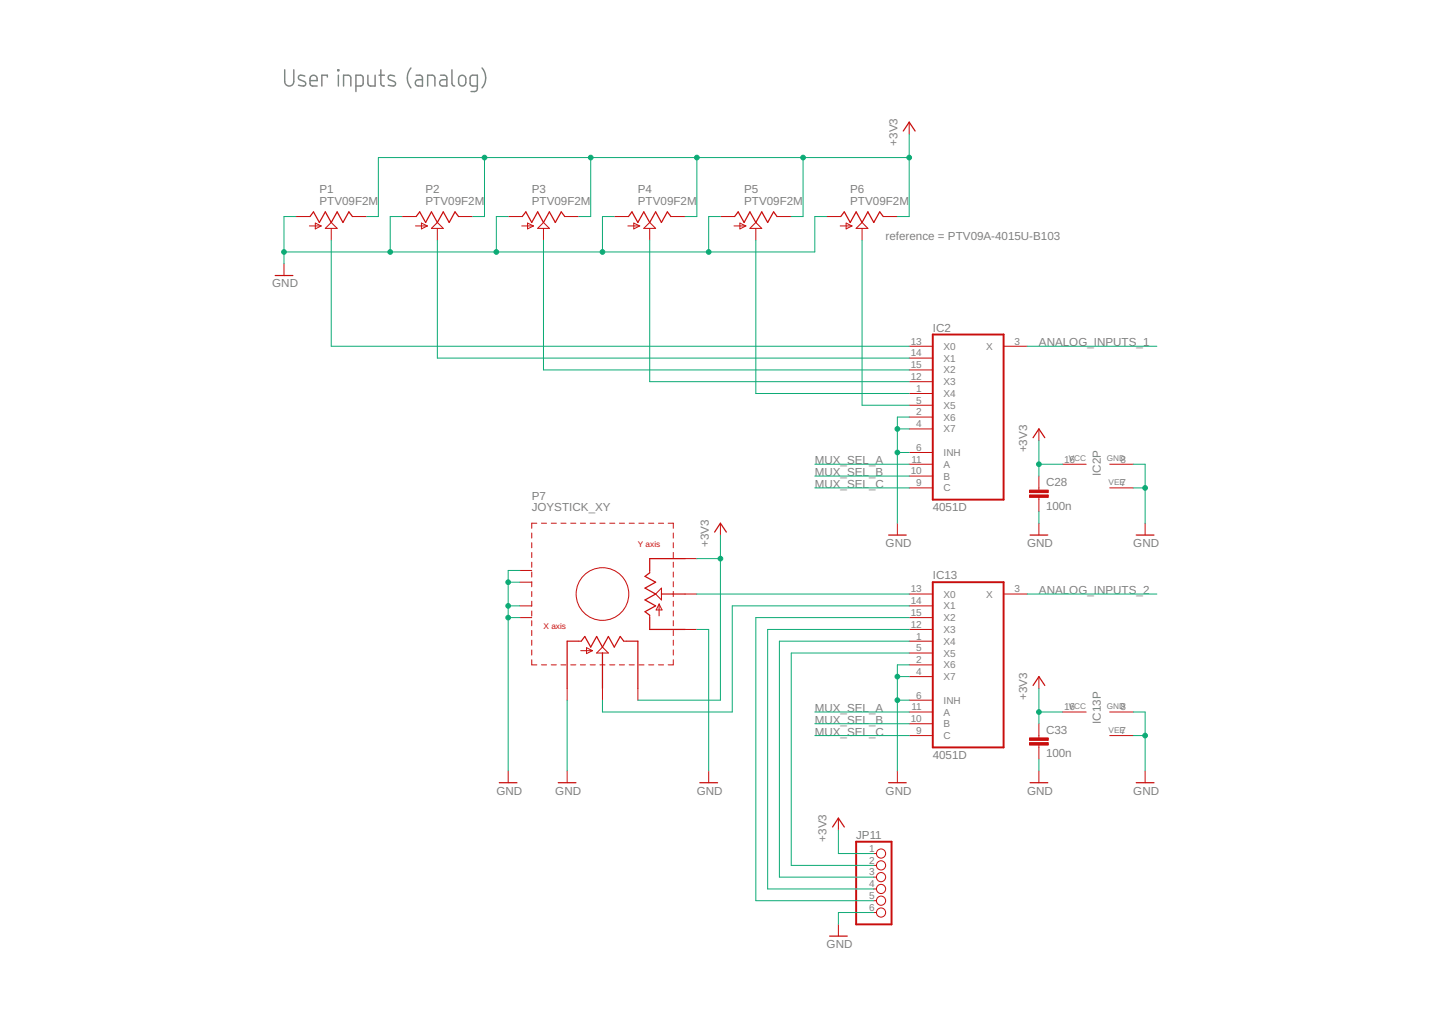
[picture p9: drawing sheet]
<svg xmlns="http://www.w3.org/2000/svg" width="297mm" height="210mm" viewBox="0 0 297 210" stroke-linecap="round" stroke-linejoin="round" font-family="sans-serif">
<g fill="none" stroke="#808080" stroke-width=".3">
<path d="M59.1 14.5v2.4a.94 .94 0 0 0 .9 1 .94 .94 0 0 0 .9-1v-2.4M63.2 15.8l-.3-.1a.61 .61 0 0 0-.7-.1 .61 .61 0 0 0-.3 .7l1.2 .6a.48 .48 0 0 1 .3 .5 .48 .48 0 0 1-.5 .4l-1-.1M64.3 16.7h1.5a.78 .78 0 0 0-.5-1.1 .78 .78 0 0 0-1 .8l.1 1.2 .3 .2h1.1M67.9 16v-.4h-1.1v2.2M70.1 14.5h.2v.2h-.2zM70.2 15.6v2.2M71.3 17.8v-2.2h1.1l.3 .2 .1 2M73.8 17.8h1.2l.2-.2 .1-1.6-.3-.4h-1.2v3.4M76.3 15.6v1.9l.2 .2 .4 .1h.9v-2.2M78.6 15.6h1.1M79 14.5v3l.4 .3h.3M81.9 15.8l-.3-.1a.61 .61 0 0 0-.8-.1 .61 .61 0 0 0-.2 .7l1.1 .6a.48 .48 0 0 1 .3 .5 .48 .48 0 0 1-.4 .4l-1.1-.1"/>
<path d="M85.2 14.1a3.2 3.2 0 0 0 0 4.1M86.3 15.6h.9l.4 .4v1.8h-.8a.66 .66 0 0 1-.7-.6 .66 .66 0 0 1 .7-.7h.8M88.7 17.8v-2.2h1.1l.3 .2 .1 .4v1.6M91.4 15.6h.9l.3 .2 .1 .4v1.6h-.9a.66 .66 0 0 1-.6-.6 .66 .66 0 0 1 .6-.7h.9M93.7 14.5v2.8l.3 .4 .3 .1M95.3 15.9a.75 .75 0 0 1 .8-.3 .75 .75 0 0 1 .5 .8v.7a.75 .75 0 0 1-.7 .7 .75 .75 0 0 1-.8-.7zM99 17.8h-1.1l-.3-.2-.1-1.6 .4-.4h1.1v2.8l-.2 .5-1.1 .1M100 14.1a3.2 3.2 0 0 1 0 4.1"/>
</g>
<g fill="none" stroke="#c90d0c" stroke-width=".21">
<path d="M188.6 25.3v2.5M58.9 54.7v2.4M61.4 44.9h2.9M64.2 46.9h2.4M65.4 46.3l1.2 .6-1.2 .6zM68.7 46.1l1.2 1.3h-2.4zM68.7 47.4v2.4M73.1 44.9h3M83.4 44.9h2.9M86.2 46.9h2.4M87.4 46.3l1.2 .6-1.2 .6zM90.7 46.1l1.2 1.3h-2.4z"/>
<path d="M90.7 47.4v2.4M95.1 44.9h3M105.4 44.9h2.9M108.2 46.9h2.5M109.4 46.3l1.3 .6-1.3 .6zM112.7 46.1l1.3 1.3h-2.5zM112.7 47.4v2.4M117.2 44.9h2.9M127.4 44.9h3M130.2 46.9h2.5M131.5 46.3l1.2 .6-1.2 .6zM133.5 47.4l1.3-1.3 1.2 1.3z"/>
<path d="M134.8 47.4v2.4M139.2 44.9h2.9M149.4 44.9h3M152.3 46.9h2.4M153.5 46.3l1.2 .6-1.2 .6zM156.8 46.1l1.2 1.3h-2.4zM156.8 47.4v2.4M161.2 44.9h2.9M171.5 44.9h2.9M174.3 46.9h2.4M175.5 46.3l1.2 .6-1.2 .6zM178.8 46.1l1.2 1.3h-2.4z"/>
<path d="M178.8 47.4v2.4M183.2 44.9h2.9M188.6 71.8h4.9M188.6 79.2h4.9M188.6 74.3h4.9M188.6 76.7h4.9M208.2 71.8h4.9M188.6 81.6h4.9M188.6 86.5h4.9M188.6 89h4.9M188.6 84.1h4.9M188.6 93.9h4.9"/>
<path d="M188.6 98.7h4.9M188.6 96.3h4.9M215.5 89v2.4M215.5 98.7v3M220.4 96.3h4.9M230.2 96.3h4.9M107.8 118.3h2.5M110.3 110.6v1M110.3 112.6v1M110.3 114.6v1.1M110.3 116.6v1.1M110.3 118.6v1.1"/>
<path d="M111.4 108.5h-1.1v1.1M112.3 108.5h1.1M114.3 108.5h1.1M116.4 108.5h1M118.4 108.5h1M120.4 108.5h1.1M122.4 108.5h1.1M124.4 108.5h1.1M126.5 108.5h1M128.5 108.5h1M130.5 108.5h1.1M132.5 108.5h1.1"/>
<path d="M134.6 108.5h1M134.8 118.3v.5M136.6 108.5h1M138.6 108.5h1.1v1.1M139.7 110.6v1M139.7 112.6v1M139.7 114.6v1.1M139.7 116.6v1.1M139.7 118.6v1.1M142.1 115.9h2.4M149.4 108.5v2.5M186.1 108.5v2.5"/>
<path d="M188.6 101.2h4.9M215.5 103.1v3M215.5 108.5v2.5M230.2 101.2h4.9M237.5 108.5v2.5M107.8 120.8h2.5M107.8 125.7h2.5M107.8 128.1h2.5M110.3 136.8v1.1h1.1M110.3 120.6v1.1M110.3 122.7v1M110.3 124.7v1.1"/>
<path d="M110.3 126.7v1.1M110.3 128.7v1.1M110.3 130.8v1M110.3 132.8v1M110.3 134.8v1.1M112.3 137.9h1.1M114.3 137.9h1.1M116.4 137.9h1M118.4 137.9h1M120.1 133h.5M120.4 137.9h1.1M120.5 135h2.4"/>
<path d="M121.7 134.3l1.2 .7-1.2 .6zM122.4 137.9h1.1M124.4 137.9h1.1M125 134.2l1.2 1.2h-2.4zM126.5 137.9h1M128.5 137.9h1M129.4 133h.5M130.5 137.9h1.1M132.5 137.9h1.1M134.6 137.9h1M134.8 127.6v.5M136.6 137.9h1"/>
<path d="M136.7 125.3v2.4M136.7 125.3l.6 1.2h-1.2zM137.2 122v2.4l-1.2-1.2zM139.7 136.8v1.1h-1.1M139.7 120.6v1.1M139.7 122.7v1M139.7 124.7v1.1M139.7 126.7v1.1M139.7 128.7v1.1M139.7 130.8v1M139.7 132.8v1M139.7 134.8v1.1"/>
<path d="M142.1 130.6h2.4M142.1 123.2h2.4M188.6 133h4.9M188.6 135.4h4.9M188.6 130.6h4.9M188.6 123.2h4.9M188.6 137.9h4.9M188.6 125.7h4.9M188.6 128.1h4.9M208.2 123.2h4.9M105.4 159.9v2.4M117.6 142.8v2.4"/>
<path d="M117.6 159.9v2.4M125 142.8v2.4M132.3 142.8v2.4M147 159.9v2.4M186.1 159.9v2.4M188.6 140.3h4.9M188.6 145.2h4.9M188.6 152.6h4.9M188.6 150.1h4.9M188.6 147.7h4.9M215.5 140.3v2.5M215.5 150.1v3"/>
<path d="M215.5 154.5v3M215.5 159.9v2.4M220.4 147.7h4.9M230.2 152.6h4.9M230.2 147.7h4.9M237.5 159.9v2.4M173.9 169.7v2.4M181.3 177h.5M181.3 179.5h.5M173.9 191.7v2.5M181.3 181.9h.5M181.3 184.4h.5"/>
<path d="M181.3 186.8h.5M181.3 189.3h.5"/>
<circle cx="125" cy="123.2" r="5.5"/>
<circle cx="182.8" cy="177" r=".95"/>
<circle cx="182.8" cy="179.5" r=".95"/>
<circle cx="182.8" cy="181.9" r=".95"/>
<circle cx="182.8" cy="184.4" r=".95"/>
<circle cx="182.8" cy="189.3" r=".95"/>
<circle cx="182.8" cy="186.8" r=".95"/>
</g>
<g fill="#c90d0c" stroke="#c90d0c" stroke-width=".21">
<path d="M213.6 102.7h3.8v.5h-3.8z"/>
<path d="M213.6 101.7h3.8v.5h-3.8z"/>
<path d="M213.6 154h3.8v.5h-3.8z"/>
<path d="M213.6 153.1h3.8v.5h-3.8z"/>
</g>
<g fill="none" stroke="#c90d0c" stroke-width=".25">
<path d="M187.4 27.2l1.2-1.9 1.2 1.9M57.1 57.1h3.6M64.3 44.9l.7-1 1.3 2.2 1.2-2.2 1.2 2.2 1.2-2.2 1.2 2.2 1.3-2.2 .7 1M86.3 44.9l.8-1 1.2 2.2 1.2-2.2 1.2 2.2 1.2-2.2 1.3 2.2 1.2-2.2 .7 1M108.3 44.9l.8-1 1.2 2.2 1.2-2.2 1.2 2.2 1.3-2.2 1.2 2.2 1.2-2.2 .8 1M130.4 44.9l.7-1 1.2 2.2 1.2-2.2 1.3 2.2 1.2-2.2 1.2 2.2 1.2-2.2 .8 1M152.4 44.9l.7-1 1.2 2.2 1.3-2.2 1.2 2.2 1.2-2.2 1.2 2.2 1.3-2.2 .7 1M174.4 44.9l.7-1 1.3 2.2 1.2-2.2 1.2 2.2 1.2-2.2 1.3 2.2 1.2-2.2 .7 1M214.3 90.8l1.2-1.8 1.2 1.8M134.8 118.8l-1 .7 2.2 1.3-2.2 1.2 2.2 1.2-2.2 1.2 2.2 1.3-2.2 1.2 1 .7M142.1 115.9h-7.3v2.4M148.2 110.4l1.2-1.9 1.3 1.9"/>
<path d="M184.3 111h3.7M213.7 111h3.6M235.7 111h3.7M120.1 133h-2.5v9.8M120.6 133l.7-1 1.2 2.2 1.3-2.2 1.2 2.2 1.2-2.2 1.2 2.2 1.3-2.2 .7 1M125 135.4v7.4M129.9 133h2.4v9.8M134.8 128.1v2.5h7.3M137.2 123.2h4.9M214.3 142.2l1.2-1.9 1.2 1.9M103.6 162.3h3.6M115.8 162.3h3.7"/>
<path d="M145.2 162.3h3.6M172.7 171.5l1.2-1.8 1.2 1.8M184.3 162.3h3.7M213.7 162.3h3.6M235.7 162.3h3.7M172.1 194.2h3.6"/>
</g>
<path d="M193.5 69.4h14.7v34.2h-14.7zM193.5 120.8h14.7v34.2h-14.7zM177.6 174.6h7.3v17.1h-7.3z" fill="none" stroke="#c90d0c" stroke-width=".4"/>
<g fill="none" stroke="#0dab76" stroke-width=".21">
<path d="M100.5 32.7v12.2h-2.4M122.5 32.7v12.2h-2.4M144.5 32.7v12.2h-2.4M166.6 32.7v12.2h-2.5M188.6 32.7h-110.1v12.2h-2.4M188.6 27.8v17.1h-2.5M61.4 44.9h-2.5v9.8M68.7 49.8v22h119.9M83.4 44.9h-2.5v7.4M90.7 49.8v24.5h97.9M105.4 44.9h-2.4v7.4M112.7 49.8v26.9h75.9"/>
<path d="M127.4 44.9h-2.4v7.4M134.8 49.8v29.4h53.8M149.4 44.9h-2.4v7.4M156.8 49.8v31.8h31.8M171.5 44.9h-2.5v7.4h-110.1M178.8 49.8v34.3h9.8M213.1 71.8h26.9M169 96.3h19.6M169 98.7h19.6M186.1 93.9h2.5M186.1 89h2.5M188.6 86.5h-2.5v22"/>
<path d="M215.5 91.4v7.3M215.5 96.3h4.9M235.1 96.3h2.4v12.2M107.8 118.3h-2.4v41.6M144.5 115.9h4.9M149.4 111v34.2h-17.1M169 101.2h19.6M215.5 106.1v2.4M235.1 101.2h2.4M105.4 128.1h2.4M105.4 125.7h2.4M105.4 120.8h2.4"/>
<path d="M144.5 130.6h2.5v29.3M144.5 123.2h44.1M188.6 125.7h-36.7v22h-26.9v-2.5M188.6 137.9h-2.5v22M188.6 128.1h-31.8v58.7h24.5M188.6 130.6h-29.4v53.8h22.1M188.6 133h-26.9v48.9h19.6M188.6 135.4h-24.5v44.1h17.2M213.1 123.2h26.9M117.6 145.2v14.7M169 147.7h19.6M169 152.6h19.6"/>
<path d="M169 150.1h19.6M186.1 145.2h2.5M186.1 140.3h2.5M215.5 142.8v7.3M215.5 157.5v2.4M215.5 147.7h4.9M235.1 147.7h2.4v12.2M235.1 152.6h2.4M173.9 172.1v4.9h7.4M181.3 189.3h-7.4v2.4"/>
</g>
<g fill="#0dab76" stroke="#0dab76" stroke-width=".21">
<circle cx="58.9" cy="52.3" r=".49"/>
<circle cx="80.9" cy="52.3" r=".49"/>
<circle cx="103" cy="52.3" r=".49"/>
<circle cx="125" cy="52.3" r=".49"/>
<circle cx="147" cy="52.3" r=".49"/>
<circle cx="186.1" cy="93.9" r=".49"/>
<circle cx="186.1" cy="89" r=".49"/>
<circle cx="237.5" cy="101.2" r=".49"/>
<circle cx="237.5" cy="152.6" r=".49"/>
<circle cx="105.4" cy="128.1" r=".49"/>
<circle cx="105.4" cy="125.7" r=".49"/>
<circle cx="105.4" cy="120.8" r=".49"/>
<circle cx="186.1" cy="145.2" r=".49"/>
<circle cx="186.1" cy="140.3" r=".49"/>
<circle cx="215.5" cy="96.3" r=".49"/>
<circle cx="144.5" cy="32.7" r=".49"/>
<circle cx="122.5" cy="32.7" r=".49"/>
<circle cx="100.5" cy="32.7" r=".49"/>
<circle cx="166.6" cy="32.7" r=".49"/>
<circle cx="188.6" cy="32.7" r=".49"/>
<circle cx="215.5" cy="147.7" r=".49"/>
<circle cx="149.4" cy="115.9" r=".49"/>
</g>
<g font-size="2.4" fill="#808080">
<text x="186.1" y="30.2" transform="rotate(-90 186.1 30.2)">+3V3</text>
<text x="66.3" y="40">P1</text>
<text x="88.3" y="40">P2</text>
<text x="110.3" y="40">P3</text>
<text x="132.3" y="40">P4</text>
<text x="154.3" y="40">P5</text>
<text x="176.4" y="40">P6</text>
<text x="66.3" y="42.5">PTV09F2M</text>
<text x="88.3" y="42.5">PTV09F2M</text>
<text x="110.3" y="42.5">PTV09F2M</text>
<text x="132.3" y="42.5">PTV09F2M</text>
<text x="154.3" y="42.5">PTV09F2M</text>
<text x="176.4" y="42.5">PTV09F2M</text>
<text x="183.7" y="49.8">reference = PTV09A-4015U-B103</text>
<text x="56.5" y="59.6">GND</text>
<text x="193.5" y="68.8">IC2</text>
<text x="215.5" y="71.8">ANALOG_INPUTS_1</text>
<text x="213.1" y="93.8" transform="rotate(-90 213.1 93.8)">+3V3</text>
<text x="169" y="96.3">MUX_SEL_A</text>
<text x="169" y="98.7">MUX_SEL_B</text>
<text x="169" y="101.2">MUX_SEL_C</text>
<text x="217" y="100.8">C28</text>
<text x="228.4" y="98.7" transform="rotate(-90 228.4 98.7)">IC2P</text>
<text x="110.3" y="106.1">JOYSTICK_XY</text>
<text x="110.3" y="103.6">P7</text>
<text x="193.5" y="106.1">4051D</text>
<text x="217" y="105.7">100n</text>
<text x="147" y="113.4" transform="rotate(-90 147 113.4)">+3V3</text>
<text x="183.7" y="113.4">GND</text>
<text x="213.1" y="113.4">GND</text>
<text x="235.1" y="113.4">GND</text>
<text x="193.5" y="120.2">IC13</text>
<text x="215.5" y="123.2">ANALOG_INPUTS_2</text>
<text x="169" y="147.7">MUX_SEL_A</text>
<text x="213.1" y="145.2" transform="rotate(-90 213.1 145.2)">+3V3</text>
<text x="169" y="150.1">MUX_SEL_B</text>
<text x="169" y="152.6">MUX_SEL_C</text>
<text x="217" y="152.2">C33</text>
<text x="228.4" y="150.1" transform="rotate(-90 228.4 150.1)">IC13P</text>
<text x="193.5" y="157.5">4051D</text>
<text x="217" y="157.1">100n</text>
<text x="103" y="164.8">GND</text>
<text x="115.2" y="164.8">GND</text>
<text x="144.6" y="164.8">GND</text>
<text x="183.7" y="164.8">GND</text>
<text x="213.1" y="164.8">GND</text>
<text x="235.1" y="164.8">GND</text>
<text x="177.6" y="174">JP11</text>
<text x="171.5" y="174.6" transform="rotate(-90 171.5 174.6)">+3V3</text>
<text x="171.5" y="196.6">GND</text>
</g>
<g font-size="2.1" fill="#808080">
<text x="188.9" y="71.5">13</text>
<text x="210.4" y="71.5">3</text>
<text x="188.9" y="73.9">14</text>
<text x="188.9" y="76.4">15</text>
<text x="195.7" y="72.6">X0</text>
<text x="195.7" y="75">X1</text>
<text x="195.7" y="77.5">X2</text>
<text x="204.5" y="72.6">X</text>
<text x="188.9" y="78.8">12</text>
<text x="190.1" y="81.3">1</text>
<text x="190.1" y="83.7">5</text>
<text x="195.7" y="82.3">X4</text>
<text x="195.7" y="79.9">X3</text>
<text x="190.1" y="86.2">2</text>
<text x="190.1" y="88.6">4</text>
<text x="195.7" y="87.2">X6</text>
<text x="195.7" y="89.7">X7</text>
<text x="195.7" y="84.8">X5</text>
<text x="189.1" y="96">11</text>
<text x="190.1" y="93.5">6</text>
<text x="195.7" y="94.6">INH</text>
<text x="220.7" y="96">16</text>
<text x="232.4" y="96">8</text>
<text x="188.9" y="98.4">10</text>
<text x="190.1" y="100.8">9</text>
<text x="195.7" y="101.9">C</text>
<text x="195.7" y="99.5">B</text>
<text x="195.7" y="97">A</text>
<text x="232.4" y="100.8">7</text>
<text x="188.9" y="122.9">13</text>
<text x="188.9" y="125.3">14</text>
<text x="195.7" y="123.9">X0</text>
<text x="204.5" y="123.9">X</text>
<text x="210.4" y="122.9">3</text>
<text x="188.9" y="130.2">12</text>
<text x="188.9" y="127.8">15</text>
<text x="195.7" y="131.3">X3</text>
<text x="195.7" y="126.4">X1</text>
<text x="195.7" y="128.8">X2</text>
<text x="190.1" y="132.7">1</text>
<text x="190.1" y="137.5">2</text>
<text x="190.1" y="135.1">5</text>
<text x="195.7" y="133.7">X4</text>
<text x="195.7" y="136.2">X5</text>
<text x="190.1" y="140">4</text>
<text x="195.7" y="138.6">X6</text>
<text x="195.7" y="141.1">X7</text>
<text x="188.9" y="149.8">10</text>
<text x="189.1" y="147.3">11</text>
<text x="190.1" y="144.9">6</text>
<text x="195.7" y="146">INH</text>
<text x="195.7" y="148.4">A</text>
<text x="220.7" y="147.3">16</text>
<text x="232.4" y="147.3">8</text>
<text x="190.1" y="152.2">9</text>
<text x="195.7" y="153.3">C</text>
<text x="195.7" y="150.9">B</text>
<text x="232.4" y="152.2">7</text>
<text x="180.3" y="176.7">1</text>
<text x="180.3" y="179.1">2</text>
<text x="180.3" y="181.6">3</text>
<text x="180.3" y="184">4</text>
<text x="180.3" y="186.5">5</text>
<text x="180.3" y="188.9">6</text>
</g>
<g font-size="1.7" fill="#808080">
<text x="221.7" y="95.7">VCC</text>
<text x="229.6" y="95.7">GND</text>
<text x="229.9" y="100.6">VEE</text>
<text x="221.7" y="147.1">VCC</text>
<text x="229.6" y="147.1">GND</text>
<text x="229.9" y="152">VEE</text>
</g>
<g font-size="1.7" fill="#c90d0c">
<text x="132.3" y="113.4">Y axis</text>
<text x="112.7" y="130.6">X axis</text>
</g>
</svg>
